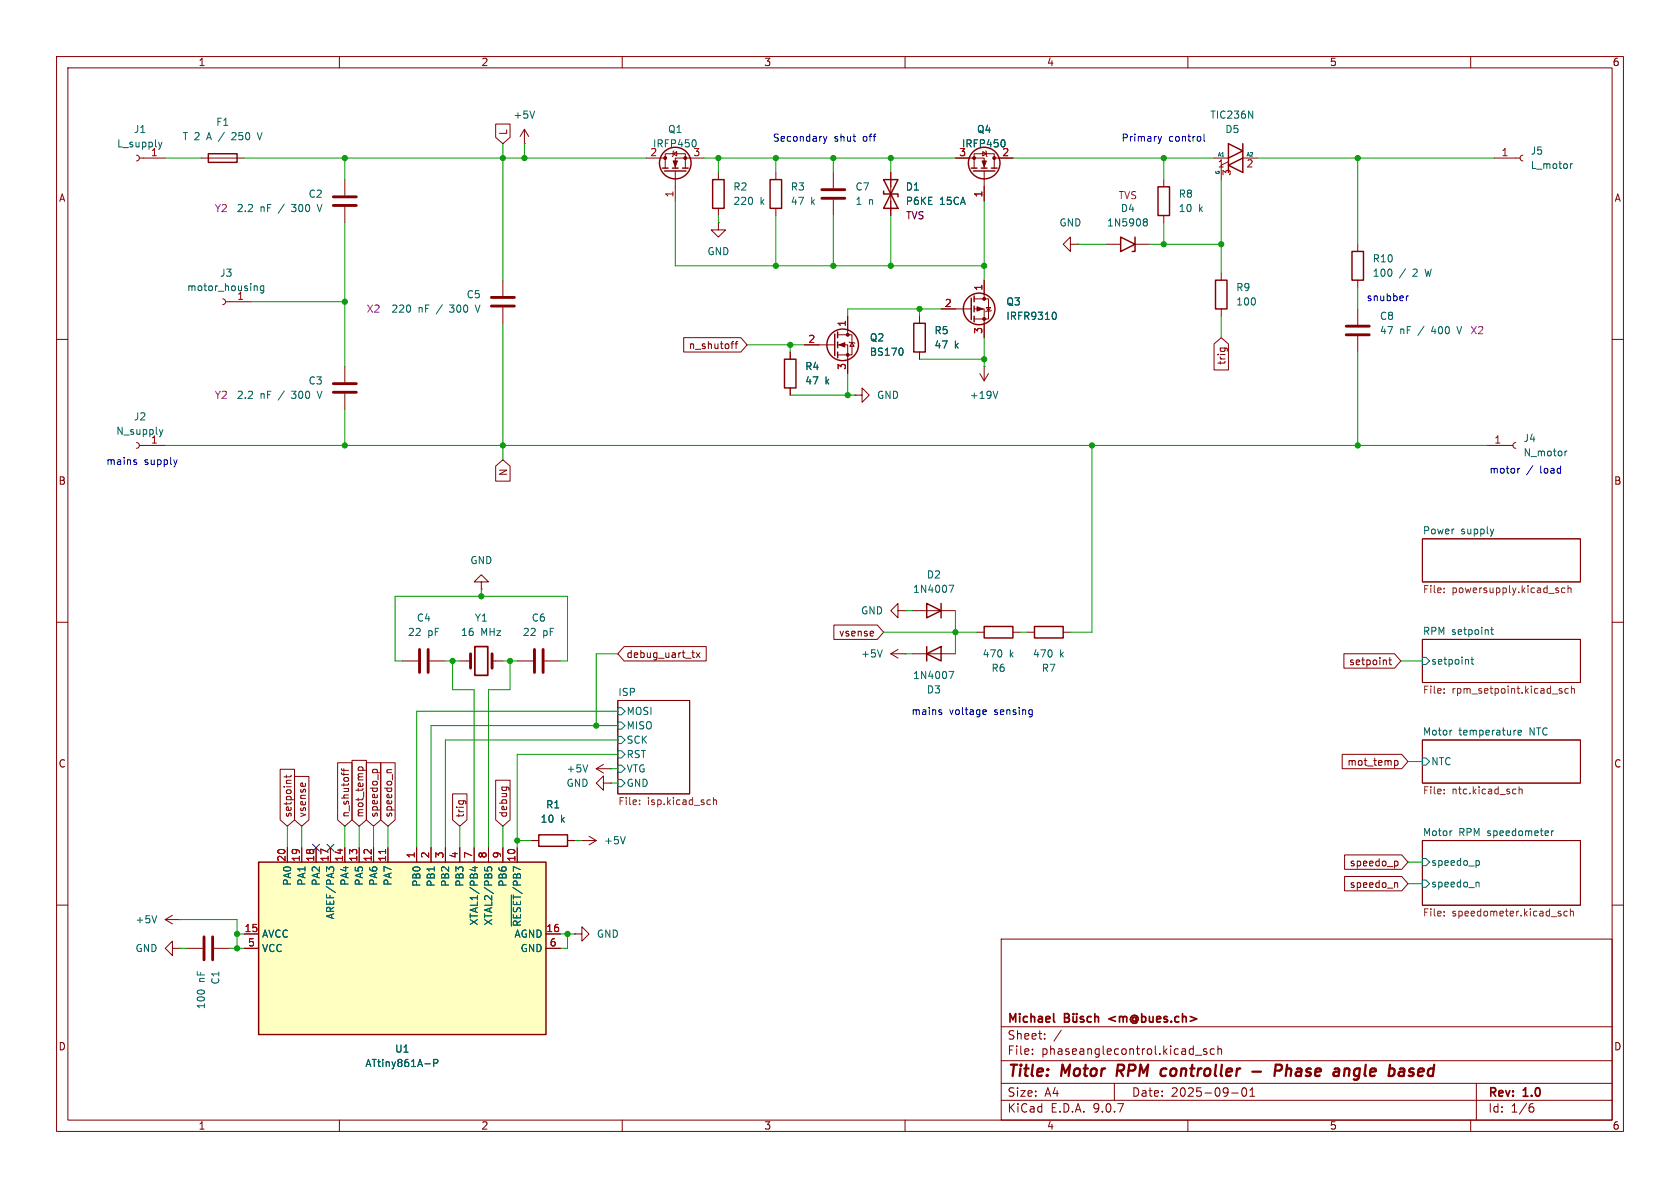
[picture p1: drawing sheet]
<svg xmlns="http://www.w3.org/2000/svg" width="297mm" height="210mm" viewBox="0 0 297 210" stroke-linecap="round" stroke-linejoin="round" font-family="sans-serif">
<g fill="none" stroke="#840000" stroke-width=".18">
<path d="M10 10h277v190h-277zM12 12h273v186h-273zM60 10v2M110 10v2M160 10v2M210 10v2M260 10v2M10 60h2M285 60h2M251.5 95.3h27.9v7.6h-27.9zM10 110h2M251.5 113h27.9v7.7h-27.9z"/>
<path d="M285 110h2M109.2 123.8h12.7v16.5h-12.7zM251.5 130.8h27.9v7.6h-27.9zM251.5 148.6h27.9v11.4h-27.9zM10 160h2M177 166h108v32h-108zM285 160h2M60 198v2M110 198v2M160 198v2M177 194.5h108M177 191.5h108"/>
<path d="M177 187.5h108M177 181.5h108M182.5 186.3v.1M182.5 185.5v.1M184.7 183.6v.1M184.7 182.8v.1M187.6 182.1l-1.3 2M197 191.5v3M210 198v2M211.3 186.5h1.2M213.3 185.5l-.3-.1-.3 .2 .1 .2 .5 .2v.3h-.6M214.7 185.5l-.5-.1-.2 .3v.4l.1 .2h.6"/>
<path d="M215.3 185.5l.2-.1 .4 .1 .1 .9M215.3 184.9v1.5M217.7 193.2h1.2M219.7 192.4l.2-.1a.81 .81 0 0 1 .6 .6 .81 .81 0 0 1-.3 .8l-.2 .1a.81 .81 0 0 1-.3-1.4zM221 193.8h.8M221 192.7l.4-.4v1.5M260 198v2M261 191.5v6.5M270.6 195.7h.4l.2 .3-.1 .5-.5 .1M271 195.1l-.4 .1"/>
</g>
<path d="M197.6 188.2l-.2 2M205.7 188.9l.5 .1M206.1 190.1l-.6 .1M221.4 189.4h1.5M225.4 189.3h.8a.55 .55 0 0 0 .4-.5 .55 .55 0 0 0-.3-.6h-.7l-.3 2M227.6 188.2l-.3 2M228 188.9l-.6 .2M237.8 189l.2-.1 .5 .1-.1 1.2M248 188.9l.3 .3-.1 1M248.3 189.4h-.2M249 190.1l.6 .1M249.8 188.9l-.5 .1-.2 .3 .3 .2h.3" fill="none" stroke="#840000" stroke-width=".4"/>
<path d="M186.3 179.2v1.3l.2 .2M188.2 179.2h.5l.2 .1 .1 .3-.3 .3a.4 .4 0 0 1 .4 .4 .4 .4 0 0 1-.3 .4h-.6zM188.2 179.9h.5M189.7 179.7l.1 .9 .3 .1 .2-.2M189.8 179.2v.1M190.3 179.2v.1M190.3 179.7v1M191.6 179.8l-.4-.1-.2 .2 .1 .2 .5 .2v.3h-.6M192.9 179.8l-.4-.1-.3 .3v.4l.1 .2h.6M193.6 179.8l.2-.1 .3 .1 .1 .9M193.6 179.2v1.5" fill="none" stroke="#840000" stroke-width=".3"/>
<g fill="none" stroke="#006464" stroke-width=".18">
<path d="M264.1 93.5l-.3 .9M251.5 116.2h.6l.6 .6-.6 .7h-.6zM260 116.6h.5M260.2 116.1v1.1l.3 .2M263.5 111.3h.5M263.7 110.9v1.1l.3 .2M109.2 127.6h.7l.6 .7-.6 .6h-.7zM109.2 130.2h.7l.6 .6-.6 .6h-.7zM109.2 132.7h.7l.6 .7-.6 .6h-.7zM109.2 135.3h.7l.6 .6-.6 .6h-.7zM109.2 125.1h.7l.6 .6-.6 .7h-.7zM109.2 137.8h.7l.6 .6-.6 .7h-.7z"/>
<path d="M251.5 134h.6l.6 .6-.6 .7h-.6zM256.6 129.1h.1M267.9 129.1h.1M268.4 129.5l.6-.1-.1-.3h-.3l-.2 .2v.6h.5M251.5 155.6h.6l.6 .6-.6 .6h-.6zM251.5 151.8h.6l.6 .6-.6 .6h-.6zM256.6 146.9h.1M261.1 152.1l.3 .1 .1 .2v.5l-.4 .1M261.1 155.9l.4 .2v.7M274.3 146.9v.8M274.7 146.9l-.4 .2"/>
</g>
<g fill="none" stroke="#725600" stroke-width=".18">
<path d="M255.3 104.7v.1M255.3 104v.1M275.4 104.4l.2 .1-.2 .3M275.4 103.9l.1 .1M276.7 104l-.4-.1-.2 .3 .1 .5h.5M277.2 104.1l.2-.2 .3 .1v.8M277.2 103.5v1.3M255.3 121.8v.1M255.3 122.4v.2M255.3 139.6v.1M267.9 139.5l.1 .1M268.6 139.1v1.2"/>
<path d="M268.6 139.6l.1-.1 .3 .1 .1 .7M275.7 122.1l.5 .2-.1 .2-.3 .1M275.7 121.8h.4M277.3 121.8l-.4-.1-.2 .3 .1 .5h.5M277.8 121.8l.2-.1 .3 .1 .1 .8M277.8 121.3v1.3M113.1 142.1v.1M113.1 141.5v.1M125.5 141.4l.1 .1M125.6 142.2h-.1M126.1 141v1.2M126.1 141.5l.2-.1 .3 .1 .1 .7"/>
<path d="M255.3 140.2v.1M268 140.3h-.1M255.3 161.1v.2M255.3 161.8v.1M275.8 161.5l.2 .2-.2 .2M275.8 161.1h.1M277.1 161.1h-.4l-.2 .2 .1 .6h.5M277.6 161.2l.2-.1h.3l.1 .8M277.6 160.7v1.2"/>
</g>
<path d="M45.7 152.4h50.8v30.5h-50.8z" fill="#ffffc2"/>
<g fill="none" stroke="#840000" stroke-width=".25">
<path d="M36.8 27.2h5.1v1.5h-5.1zM117.1 29.7h1M117.5 30.2h3.8M118.9 29.7h1M120.6 29.7h1.1M126 31.8h2v5h-2zM136.1 31.8h2.1v5h-2.1zM156.2 33.8v.5h2.5v.5M156.2 31.8h2.5l-1.2 2.5zM157.5 34.3l1.2 2.5h-2.5zM171.7 29.7h1M172.1 30.2h3.8"/>
<path d="M173.5 29.7h1M175.3 29.7h1M204.7 33h2.1v5.1h-2.1zM217.2 27.9l2.5-1.2-2.5-1.3v5.1M219.7 25.4v5.1l-2.5-1.3 2.5-1.3M147.6 59.1v3.8M148.1 58.7v1M161.5 57.2h2.1v5h-2.1zM171.7 52.7v3.8M172.2 52.3v1M172.2 54.1v1M172.2 55.9v1"/>
<path d="M198.1 41.9l2.6 1.3-2.6 1.3zM200.7 41.9v2.6h-.5M214.9 49.5h2v5.1h-2zM239 44.5h2v5h-2zM138.7 63.5h2v5.1h-2zM148.1 60.5v1M148.1 62.2v1M163.8 115.6l2.6-1.3v2.5zM163.8 106.7l2.6 1.3-2.6 1.2zM163.8 114.3v2.5M166.4 106.7v2.5M174 110.7h5.1v2.1h-5.1z"/>
<path d="M182.9 110.7h5.1v2.1h-5.1zM45.7 152.4h50.8v30.5h-50.8zM95.2 147.6h5.1v2h-5.1z"/>
<circle cx="119.4" cy="28.8" r="2.79"/>
<circle cx="174" cy="28.8" r="2.79"/>
<circle cx="173.1" cy="54.6" r="2.79"/>
<circle cx="149" cy="61" r="2.79"/>
</g>
<g fill="none" stroke="#840000" stroke-width=".18">
<path d="M24.1 27.4l.4 .2 .1 .3-.1 .4-.4 .1M24.6 27.9h4.6M35.6 27.9h7.6M61 31.8v2.7M61 36.6v2.8M87.6 21.9h2.6v2.4l-1.3 1.1-1.3-1.1zM92.7 25.4h.1M92.7 22.9l-.8 1.2M92.7 22.9l.8 1.2M92.7 22.9v2.5M114.3 27.9h3.3M117.6 29.7v-2.5h3.6v2.5"/>
<path d="M119 27.2l.6-.4v.8zM119.1 26.7l-.1 .1v.8l-.1 .1M119.4 30.2v5.4M124.5 27.9h-5.1v1.8M127 39.4v1.2h1.3l-1.3 1.3-1.3-1.3h1.3M127 39.4h.1M127 30.5v1.3M127 36.8v1.3M137.2 30.5v1.3M137.2 36.8v1.3M147.3 30.5v2.8M147.3 35.3v2.8"/>
<path d="M157.5 30.5v7.6M168.9 27.9h5.1v1.8M172.2 29.7v-2.5h3.6v2.5M173.7 26.8l.7 .4-.7 .4zM174 30.2v5.4M174.2 26.7l.2 .1v.8l.1 .1M175.8 27.9h3.3M205.7 31.8v1.2M205.7 38.1v1.3M214.6 27.9h2.6M217.2 28.6l-1.3 .6v2.6M219.7 27.9h2.5"/>
<path d="M264.2 27.9h4.5M269.2 27.4l-.3 .2-.2 .3 .2 .4 .3 .1M39.4 52.8l.3 .2 .2 .3-.2 .4-.3 .1M39.9 53.3h4.5M88.9 49.5v2.8M88.9 54.4v2.8M120.9 59.7h10.1l1.1 1.3-1.1 1.2h-10.1zM148.1 59.2h2.5v3.5h-2.5M149.9 55.9v3.3M162.6 55.9v1.3M166.4 54.6h5.3M172.2 52.8h2.6v3.6h-2.6"/>
<path d="M172.2 54.6h1.8v5.1M174 49.5v3.3M174.4 54.4h.7l-.3 .6zM175.3 54.9l-.2 .1h-.7l-.2 .1M189.2 43.2v-1.3l-1.2 1.3 1.2 1.3v-1.3h1.3M190.5 43.2h.1M195.6 43.2h2.5M200.7 43.2h2.5M215.9 48.3v1.2M215.9 54.6v1.3M240 43.2v1.3M240 49.5v1.3"/>
<path d="M240 54.6v2.8M240 59.4v2.8M24.1 78.2l.4 .2 .1 .3-.1 .4-.4 .1M24.6 78.7h4.6M61 64.8v2.8M61 69.6v2.8M129.2 60.8h.5M129.7 60.4h-.2M129.9 60.8h.5M130.4 60.4l-.3 .1v1.1M139.7 62.2v1.3M139.7 68.6v1.3"/>
<path d="M142.2 61h5.4M148.1 61h1.8v5M150.1 60.5l.1 .1h.8l.1 .1M150.6 60.6l.4 .6h-.8zM151.1 69.9h1.3v-1.3l1.3 1.3-1.3 1.2v-1.2M151.1 69.9h.1M162.6 62.2v1.3M173.2 66l.8 1.3M174 64.8h.1M174 64.8v2.5M174.8 66l-.8 1.3M214.6 60.8l1.3-1.1 1.3 1.1v4.6h-2.6z"/>
<path d="M215.7 61.5h1.1l.1 .1M215.8 61.5l-.1 .1M216.5 61.5l.1 .1M262.9 78.7h4.6M268 78.2l-.4 .2-.1 .3 .1 .4 .4 .1M87.6 82.4l1.3-1.1 1.3 1.1v2.7h-2.6zM71.1 116.8h2.8M75.9 116.8h2.8M81.3 116.8h1.9M85.1 102.9h1.3l-1.3-1.3-1.3 1.3h1.3v1.2M85.1 104.1h.1M87 116.8h1.9"/>
<path d="M91.4 116.8h2.8M96.3 116.8h2.8M110.3 114.3h14.5v2.5h-14.5l-1.1-1.2zM122.3 115.4h.5M122.5 116.2h.3M123.1 115.4l.7 .8M123.8 115.4l-.7 .8M147.4 110.5h7.7l1.1 1.3-1.1 1.2h-7.7zM154.4 111.6v.3l-.6 .1M157.5 115.6h2.5M157.5 115.6l1.2 .7M158.7 108v-1.3l-1.2 1.3 1.2 1.2v-1.2h1.3"/>
<path d="M158.7 114.8l-1.2 .8M160 108h.1M160 115.6h.1M161.3 115.6h7.6M161.3 108h7.6M172.7 111.8h1.3M179.1 111.8h1.2M181.6 111.8h1.3M188 111.8h1.2M237.6 115.6h8.9l1.1 1.2-1.1 1.3h-8.9zM245.5 116.7h.5M245.7 116.2v1.1l.3 .2"/>
<path d="M49.5 136h2.6v8.9l-1.3 1.2-1.3-1.2zM50.6 137v.5M51.5 137l-.2 .3h-1.1M52.1 137.3h2.5v7.6l-1.3 1.2-1.2-1.2zM53.2 138.5l.3-.1 .1 .6M59.7 134.8h2.5v10.1l-1.2 1.2-1.3-1.2zM60.4 136.6v.2M60.4 135.9l.1 .3h1.1M60.8 135.9v.5M60.8 136.6v.5M62.2 134.4h2.6v10.5l-1.3 1.2-1.3-1.2zM63.3 136.2h1.3"/>
<path d="M63.4 136.2l-.1-.4 .3-.2 .5 .1v.5M64.8 134.8h2.5v10.1l-1.3 1.2-1.2-1.2zM65.9 136.5v-.4l.2-.1 .5 .1 .1 .4M67.3 134.8h2.6v10.1l-1.3 1.2-1.3-1.2zM69.3 136.1h-.7l-.2 .3M87.6 137.9h2.6v7l-1.3 1.2-1.3-1.2zM88.7 139.1l1.2 .1M88.8 139.1l-.1 .2M89.5 139.1l.1 .2M105.4 135.9l1.3 .8M105.4 135.9h2.5M106.7 138.4v-1.2l-1.3 1.2 1.3 1.3v-1.3h1.2"/>
<path d="M106.7 135.1l-1.3 .8M107.9 138.4h.1M107.9 135.9h.1M237.3 133.3h10.5l1.1 1.3-1.1 1.3h-10.5zM246.5 134.4v1.3M246.5 134.5l.4-.1 .2 .3-.1 .5h-.5M50.8 149.9v2.5M53.3 149.9v2.5M55.9 149.9v2.5M58.4 149.9v2.5M61 149.9v2.5M63.5 149.9v2.5"/>
<path d="M66 149.9v2.5M68.6 149.9v2.5M73.7 149.9v2.5M76.2 149.9v2.5M78.7 149.9v2.5M80 140.3h2.6v4.6l-1.3 1.2-1.3-1.2zM81.1 141.6h1l.2 .1M81.2 141.6l-.1 .1M81.3 149.9v2.5M81.9 141.6l.1 .1M83.8 149.9v2.5M86.4 149.9v2.5"/>
<path d="M88.9 149.9v2.5M91.4 149.9v2.5M94 148.6h1.2M100.3 148.6h1.3M102.9 148.6h.1M102.9 148.6h2.5M104.1 147.8l1.3 .8M105.4 148.6l-1.3 .8M237.7 154.9h10.1l1.1 1.3-1.1 1.3h-10.1zM237.7 151.1h10.1l1.1 1.3-1.1 1.3h-10.1zM246.7 152.2l.3 .1 .1 .2v.4l-.4 .2M246.7 156l.4 .2v.7"/>
<path d="M29.2 162.6l1.3 .7M29.2 162.6h2.5M30.5 167.6v-1.2l-1.3 1.2 1.3 1.3v-1.3h1.2M30.5 161.8l-1.3 .8M31.7 162.6h.1M31.7 167.6h.1M33 167.6h2.8M37.8 167.6h2.8M43.2 167.6h2.5M43.2 165.1h2.5M96.5 167.6h2.6M96.5 165.1h2.6"/>
<path d="M101.6 165.1h1.3v-1.3l1.2 1.3-1.2 1.3v-1.3M101.6 165.1h.1"/>
</g>
<g fill="none" stroke="#006464" stroke-width=".18">
<path d="M94.5 19.6l-.4 1.3M220.7 19.6l.8 1.3v-1.3M28 25.1l.3 .9M28.3 26l-.1 .3M28.6 25.1l-.3 .9M45.5 23.4l.4 1.3M56.1 36.1l.4 1.3M122.8 24.7l.1 .1 .2 .4-.2 .7M177.4 24.7l.2 .1 .1 .4-.1 .7M202.2 39.2h.2M202.2 38.7h.4l.2 .1v.2l-.2 .2M202.4 39.2h.2"/>
<path d="M202.4 39.2l-.2 .1M202.6 39.2l.2 .3v.3l-.2 .1h-.4M277.6 28.9v.9M278 28.9l-.4 .3M45.1 50.5l.4 .2v.7M46.6 50.6l-.3-.1-.3 .3 .1 .5h.5M46.6 50.5v1.1l-.2 .2-.3-.1M84 53.9l.4 1.3M186.3 55.2a.68 .68 0 0 1 .5 .6 .68 .68 0 0 1-.5 .7M257.6 57.7l.4 1.3M28.2 75.9l.3 .9M28.5 76.8l-.1 .3"/>
<path d="M28.8 75.9l-.3 .9M56.1 69.2l.4 1.2M159.5 61.7l.1 .3-.1 .7M176.4 69.2l-.4 1.2M276.7 79.7v.9M277 79.7l-.3 .3M156 114.9l-.4 1.2M167.8 118.7h.8l-.5 1.3M167.8 103.4h.8l-.5 1.3M103.9 135.2l-.4 1.3M59 153.9v-.4l-.2-.2h-.5l-.1 .4-.5-.4v.7M83.6 153.4h.8"/>
<path d="M84 153.2v.8l-.9-.3M85.7 153.3v.6M86.2 153.9v-.4l.2-.2 .5 .1v.5M90.4 158.2v5.5M110.5 147.9l-.4 1.3M27.7 161.9l-.4 1.2M75.1 188.1h1M76.7 187.9h.6l.1-.2-.1-.3-.6-.1v1.2"/>
</g>
<path d="M68.2 150.2v.7" fill="none" stroke="#a90000" stroke-width=".18"/>
<g fill="none" stroke="#840000" stroke-width=".51">
<path d="M58.9 36.3h4.1M58.9 34.8h4.1M145.3 33.5h4.1M145.3 35.1h4.1M86.9 54.1h4M86.9 52.6h4M238 57.7h4.1M238 59.2h4.1M58.9 69.3h4.1M58.9 67.8h4.1M74.2 114.8v4.1M75.7 114.8v4.1"/>
<path d="M83.2 115.6v2.5M87 115.6v2.5M94.5 114.8v4.1M96 114.8v4.1M36.1 165.6v4.1M37.6 165.6v4.1"/>
</g>
<g fill="#840000" stroke="#840000" stroke-width=".18">
<path d="M172.7 54.2l1 .4-1 .4z"/>
<path d="M148.3 61l1.1-.4v.7z"/>
<path d="M119 28.4h.8l-.4 1.1z"/>
<path d="M173.6 28.4h.8l-.4 1.1z"/>
<circle cx="174" cy="52.8" r=".25"/>
<circle cx="174" cy="56.4" r=".25"/>
<circle cx="149.9" cy="59.2" r=".25"/>
<circle cx="149.9" cy="62.7" r=".25"/>
<circle cx="117.6" cy="27.9" r=".25"/>
<circle cx="121.2" cy="27.9" r=".25"/>
<circle cx="175.8" cy="27.9" r=".25"/>
<circle cx="172.2" cy="27.9" r=".25"/>
</g>
<path d="M83.9 114.3h2.3v5.1h-2.3z" fill="none" stroke="#840000" stroke-width=".3"/>
<g fill="none" stroke="#009600" stroke-width=".18">
<path d="M29.2 27.9h6.4M43.2 27.9h71.1M61 27.9v3.9M61 39.4v25.4M88.9 25.4v24.1M92.7 25.4v2.5M119.4 35.6v11.4h54.6M124.5 27.9h44.4M127 27.9v2.6M127 38.1v1.3M137.2 27.9v2.6M137.2 38.1v8.9"/>
<path d="M147.3 27.9v2.6M147.3 38.1v8.9M157.5 27.9v2.6M157.5 38.1v8.9M174 35.6v13.9M179.1 27.9h35.5M205.7 27.9v3.9M205.7 39.4v3.8M215.9 31.8v16.5M222.2 27.9h42M240 27.9v15.3M44.4 53.3h16.6"/>
<path d="M88.9 57.2v24.1M162.6 54.6v1.3M166.4 54.6h-16.5v1.3M174 59.7v5.1M190.5 43.2h5.1M203.2 43.2h12.7M215.9 55.9v3.8M240 50.8v3.8M29.2 78.7h233.7M61 72.4v6.3M132.1 61h10.1M139.7 69.9h11.4"/>
<path d="M139.7 61v1.2M149.9 66v3.9M162.6 63.5h11.4M193 78.7v33.1h-3.8M240 62.2v16.5M71.1 116.8h-1.3v-11.4h30.5v11.4h-1.2M78.7 116.8h2.6M80 116.8v5.1h3.8v28M85.1 104.1v1.3M88.9 116.8h2.5M90.2 116.8v5.1h-3.8v28M109.2 115.6h-3.8v12.7"/>
<path d="M156.2 111.8h16.5M160 115.6h1.3M160 108h1.3M168.9 108v7.6M180.3 111.8h1.3M247.6 116.8h3.9M107.9 135.9h1.3M107.9 138.4h1.3M109.2 128.3h-33v21.6M109.2 133.4h-17.8v16.5M109.2 125.7h-35.5v24.2M109.2 130.8h-30.5v19.1"/>
<path d="M248.9 134.6h2.6M50.8 146.1v3.8M53.3 146.1v3.8M61 146.1v3.8M63.5 146.1v3.8M66 146.1v3.8M68.6 146.1v3.8M81.3 146.1v3.8M88.9 146.1v3.8M91.4 148.6h2.6M101.6 148.6h1.3M248.9 156.2h2.6"/>
<path d="M248.9 152.4h2.6M31.7 167.6h1.3M31.7 162.6h10.2v5M40.6 167.6h2.6M41.9 165.1h1.3M99.1 165.1h2.5M100.3 165.1v2.5h-1.2"/>
</g>
<path d="M55.3 149.3l1.2 1.2M56.5 149.3l-1.2 1.2M57.8 149.3l1.2 1.2M59 149.3l-1.2 1.2" fill="none" stroke="#000084" stroke-width=".18"/>
<g fill="none" stroke="#0000c2" stroke-width=".18">
<path d="M145.6 24.1l.3 .9M145.9 25l-.3 .4M146.2 24.1l-.3 .9M204.7 24.1l.3 .9M205 25l-.3 .4M205.3 24.1l-.3 .9M212.8 23.7v1.1l.2 .2M248.6 52.3v.9M249 52.3l-.4 .3M23.8 81.7l.3 .1 .1 .1-.2 .2h-.2M23.8 81.3h.3M31.3 81.3l-.3 .8"/>
<path d="M268.7 82.8l-.4 .2M166.2 125.9l.3 .1v.1l-.2 .2h-.2M166.2 125.5h.3M174 125.5h.3l.1 .3-.6 .1M174.3 126.3h-.3"/>
</g>
<g fill="#009600" stroke="#009600" stroke-width=".18">
<circle cx="205.7" cy="43.2" r=".46"/>
<circle cx="205.7" cy="27.9" r=".46"/>
<circle cx="193" cy="78.7" r=".46"/>
<circle cx="174" cy="63.5" r=".46"/>
<circle cx="168.9" cy="111.8" r=".46"/>
<circle cx="215.9" cy="43.2" r=".46"/>
<circle cx="80" cy="116.8" r=".46"/>
<circle cx="90.2" cy="116.8" r=".46"/>
<circle cx="85.1" cy="105.4" r=".46"/>
<circle cx="147.3" cy="47" r=".46"/>
<circle cx="157.5" cy="47" r=".46"/>
<circle cx="139.7" cy="61" r=".46"/>
<circle cx="157.5" cy="27.9" r=".46"/>
<circle cx="147.3" cy="27.9" r=".46"/>
<circle cx="174" cy="47" r=".46"/>
<circle cx="149.9" cy="69.9" r=".46"/>
<circle cx="162.6" cy="54.6" r=".46"/>
<circle cx="41.9" cy="165.1" r=".46"/>
<circle cx="41.9" cy="167.6" r=".46"/>
<circle cx="100.3" cy="165.1" r=".46"/>
<circle cx="105.4" cy="128.3" r=".46"/>
<circle cx="91.4" cy="148.6" r=".46"/>
<circle cx="240" cy="27.9" r=".46"/>
<circle cx="240" cy="78.7" r=".46"/>
<circle cx="137.2" cy="47" r=".46"/>
<circle cx="127" cy="27.9" r=".46"/>
<circle cx="137.2" cy="27.9" r=".46"/>
<circle cx="61" cy="27.9" r=".46"/>
<circle cx="88.9" cy="27.9" r=".46"/>
<circle cx="92.7" cy="27.9" r=".46"/>
<circle cx="61" cy="53.3" r=".46"/>
<circle cx="88.9" cy="78.7" r=".46"/>
<circle cx="61" cy="78.7" r=".46"/>
</g>
<g font-size="2.8" fill="#840000">
<text x="178" y="190.9">Title:</text>
<text x="187.7" y="190.9">Motor</text>
<text x="198.3" y="190.9">RPM</text>
<text x="206.9" y="190.9">controller</text>
<text x="228.6" y="190.9">Phase</text>
<text x="239.8" y="190.9">angle</text>
<text x="250.4" y="190.9">based</text>
</g>
<g font-size="2.1" fill="#840000">
<text x="178" y="184">Sheet:</text>
<text x="178" y="181.2">Michael</text>
<text x="196.7" y="181.2">&lt;m@bues.ch&gt;</text>
<text x="178" y="186.7">File:</text>
<text x="184.1" y="186.7">phaseanglecontrol.kicad_sch</text>
<text x="178" y="196.9">KiCad</text>
<text x="178" y="194.1">Size:</text>
<text x="184.7" y="194.1">A4</text>
<text x="185.7" y="196.9">E.D.A.</text>
<text x="193.3" y="196.9">9.0.7</text>
<text x="200" y="194.1">Date:</text>
<text x="207" y="194.1">2025-09-01</text>
<text x="263" y="194.3">Rev:</text>
<text x="263" y="196.9">Id:</text>
<text x="267.1" y="196.9">1/6</text>
<text x="269.4" y="194.3">1.0</text>
</g>
<g font-size="1.8" fill="#840000">
<text x="35" y="11.9">1</text>
<text x="85" y="11.9">2</text>
<text x="135" y="11.9">3</text>
<text x="185" y="11.9">4</text>
<text x="235" y="11.9">5</text>
<text x="285" y="11.9">6</text>
<text x="89.9" y="24" transform="rotate(-90 89.9 24)">L</text>
<text x="10.3" y="35.9">A</text>
<text x="285.3" y="35.9">A</text>
<text x="121.7" y="61.9">n_shutoff</text>
<text x="216.9" y="64.6" transform="rotate(-90 216.9 64.6)">trig</text>
<text x="10.3" y="85.9">B</text>
<text x="89.9" y="84.2" transform="rotate(-90 89.9 84.2)">N</text>
<text x="285.3" y="85.9">B</text>
<text x="148.2" y="112.7">vsense</text>
<text x="110.6" y="116.5">debug_uart_tx</text>
<text x="238.4" y="117.8">setpoint</text>
<text x="10.3" y="135.9">C</text>
<text x="238.1" y="135.6">mot_temp</text>
<text x="285.3" y="135.9">C</text>
<text x="51.8" y="144.6" transform="rotate(-90 51.8 144.6)">setpoint</text>
<text x="54.3" y="144.6" transform="rotate(-90 54.3 144.6)">vsense</text>
<text x="61.9" y="144.6" transform="rotate(-90 61.9 144.6)">n_shutoff</text>
<text x="64.5" y="144.6" transform="rotate(-90 64.5 144.6)">mot_temp</text>
<text x="67" y="144.6" transform="rotate(-90 67 144.6)">speedo_p</text>
<text x="69.5" y="144.6" transform="rotate(-90 69.5 144.6)">speedo_n</text>
<text x="82.2" y="144.6" transform="rotate(-90 82.2 144.6)">trig</text>
<text x="89.9" y="144.6" transform="rotate(-90 89.9 144.6)">debug</text>
<text x="238.5" y="153.4">speedo_p</text>
<text x="238.5" y="157.2">speedo_n</text>
<text x="10.3" y="185.9">D</text>
<text x="285.3" y="185.9">D</text>
<text x="35" y="199.9">1</text>
<text x="85" y="199.9">2</text>
<text x="135" y="199.9">3</text>
<text x="185" y="199.9">4</text>
<text x="235" y="199.9">5</text>
<text x="285" y="199.9">6</text>
</g>
<g font-size="1.8" fill="#006464">
<text x="23.6" y="23.7">J1</text>
<text x="38.1" y="22.5">F1</text>
<text x="90.7" y="21.2">+5V</text>
<text x="118" y="23.7">Q1</text>
<text x="172.6" y="23.7">Q4</text>
<text x="213.9" y="21.2">TIC236N</text>
<text x="216.5" y="23.7">D5</text>
<text x="20.6" y="26.3">L_supply</text>
<text x="26.6" y="27.7">1</text>
<text x="32.2" y="25">T 2</text>
<text x="36.7" y="25">A /</text>
<text x="41.5" y="25">250</text>
<text x="46.3" y="25">V</text>
<text x="115.3" y="26.3">IRFP450</text>
<text x="122.5" y="27.7">3</text>
<text x="170" y="26.3">IRFP450</text>
<text x="270.5" y="27.5">J5</text>
<text x="54.5" y="35.2">C2</text>
<text x="129.5" y="33.9">R2</text>
<text x="139.7" y="33.9">R3</text>
<text x="151.1" y="33.9">C7</text>
<text x="160" y="33.9">D1</text>
<text x="208.3" y="35.2">R8</text>
<text x="270.5" y="30.1">L_motor</text>
<text x="41.8" y="37.7">2.2</text>
<text x="46" y="37.7">nF</text>
<text x="49.4" y="37.7">/</text>
<text x="51.9" y="37.7">300</text>
<text x="56.7" y="37.7">V</text>
<text x="129.5" y="36.4">220</text>
<text x="134.3" y="36.4">k</text>
<text x="139.7" y="36.4">47</text>
<text x="143.3" y="36.4">k</text>
<text x="151.1" y="36.4">1</text>
<text x="153.5" y="36.4">n</text>
<text x="160" y="36.4">P6KE</text>
<text x="166.1" y="36.4">15CA</text>
<text x="187.2" y="40.2">GND</text>
<text x="195.6" y="40.2">1N5908</text>
<text x="198" y="37.7">D4</text>
<text x="208.3" y="37.7">10</text>
<text x="211.9" y="37.7">k</text>
<text x="125" y="45.3">GND</text>
<text x="242.6" y="46.6">R10</text>
<text x="33" y="51.7">motor_housing</text>
<text x="38.8" y="49.1">J3</text>
<text x="41.8" y="53.1">1</text>
<text x="82.4" y="52.9">C5</text>
<text x="218.4" y="51.7">R9</text>
<text x="242.6" y="49.1">100</text>
<text x="247.4" y="49.1">/</text>
<text x="249.9" y="49.1">2</text>
<text x="252.3" y="49.1">W</text>
<text x="69.1" y="55.5">220</text>
<text x="73.9" y="55.5">nF</text>
<text x="77.3" y="55.5">/</text>
<text x="79.8" y="55.5">300</text>
<text x="84.6" y="55.5">V</text>
<text x="165.1" y="59.3">R5</text>
<text x="177.8" y="54.2">Q3</text>
<text x="177.8" y="56.7">IRFR9310</text>
<text x="218.4" y="54.2">100</text>
<text x="243.8" y="56.7">C8</text>
<text x="243.8" y="59.3">47</text>
<text x="247.4" y="59.3">nF</text>
<text x="250.8" y="59.3">/</text>
<text x="253.3" y="59.3">400</text>
<text x="142.2" y="65.6">R4</text>
<text x="153.7" y="60.6">Q2</text>
<text x="153.7" y="63.1">BS170</text>
<text x="165.1" y="61.8">47</text>
<text x="168.7" y="61.8">k</text>
<text x="41.8" y="70.7">2.2</text>
<text x="46" y="70.7">nF</text>
<text x="49.4" y="70.7">/</text>
<text x="51.9" y="70.7">300</text>
<text x="54.5" y="68.2">C3</text>
<text x="56.7" y="70.7">V</text>
<text x="142.2" y="68.2">47</text>
<text x="145.8" y="68.2">k</text>
<text x="154.9" y="70.7">GND</text>
<text x="171.3" y="70.7">+19V</text>
<text x="20.5" y="77.1">N_supply</text>
<text x="23.6" y="74.5">J2</text>
<text x="26.6" y="78.5">1</text>
<text x="269.2" y="78.3">J4</text>
<text x="269.2" y="80.9">N_motor</text>
<text x="251.5" y="94.5">Power</text>
<text x="258.3" y="94.5">supply</text>
<text x="83.1" y="99.9">GND</text>
<text x="161.3" y="105">1N4007</text>
<text x="163.8" y="102.5">D2</text>
<text x="72" y="112.6">22</text>
<text x="73.6" y="110.1">C4</text>
<text x="75.6" y="112.6">pF</text>
<text x="81.4" y="112.6">16</text>
<text x="83.8" y="110.1">Y1</text>
<text x="85" y="112.6">MHz</text>
<text x="92.3" y="112.6">22</text>
<text x="93.9" y="110.1">C6</text>
<text x="95.9" y="112.6">pF</text>
<text x="152.1" y="108.8">GND</text>
<text x="251.5" y="112.3">RPM setpoint</text>
<text x="152.1" y="116.4">+5V</text>
<text x="173.6" y="116.4">470</text>
<text x="175.2" y="119">R6</text>
<text x="178.4" y="116.4">k</text>
<text x="182.5" y="116.4">470</text>
<text x="184.1" y="119">R7</text>
<text x="187.3" y="116.4">k</text>
<text x="252.9" y="117.7">setpoint</text>
<text x="109.2" y="123.1">ISP</text>
<text x="161.3" y="120.2">1N4007</text>
<text x="163.8" y="122.8">D3</text>
<text x="110.7" y="129.1">MISO</text>
<text x="110.7" y="131.7">SCK</text>
<text x="110.7" y="126.6">MOSI</text>
<text x="251.5" y="130.1">Motor</text>
<text x="257.9" y="130.1">temperature</text>
<text x="270.5" y="130.1">NTC</text>
<text x="100.1" y="136.8">+5V</text>
<text x="110.7" y="134.2">RST</text>
<text x="110.7" y="136.8">VTG</text>
<text x="252.9" y="135.5">NTC</text>
<text x="96.4" y="143.1">R1</text>
<text x="100.1" y="139.3">GND</text>
<text x="110.7" y="139.3">GND</text>
<text x="95.5" y="145.6">10</text>
<text x="99.1" y="145.6">k</text>
<text x="106.7" y="149.5">+5V</text>
<text x="251.5" y="147.9">Motor</text>
<text x="257.9" y="147.9">RPM speedometer</text>
<text x="252.9" y="153.3">speedo_p</text>
<text x="51.7" y="156.7" transform="rotate(-90 51.7 156.7)">PA0</text>
<text x="54.2" y="156.7" transform="rotate(-90 54.2 156.7)">PA1</text>
<text x="56.7" y="156.7" transform="rotate(-90 56.7 156.7)">PA2</text>
<text x="61.8" y="156.7" transform="rotate(-90 61.8 156.7)">PA4</text>
<text x="64.4" y="156.7" transform="rotate(-90 64.4 156.7)">PA5</text>
<text x="66.9" y="156.7" transform="rotate(-90 66.9 156.7)">PA6</text>
<text x="69.4" y="156.7" transform="rotate(-90 69.4 156.7)">PA7</text>
<text x="74.5" y="156.9" transform="rotate(-90 74.5 156.9)">PB0</text>
<text x="77.1" y="156.9" transform="rotate(-90 77.1 156.9)">PB1</text>
<text x="79.6" y="156.9" transform="rotate(-90 79.6 156.9)">PB2</text>
<text x="82.1" y="156.9" transform="rotate(-90 82.1 156.9)">PB3</text>
<text x="89.8" y="156.9" transform="rotate(-90 89.8 156.9)">PB6</text>
<text x="252.9" y="157.1">speedo_n</text>
<text x="23.9" y="163.4">+5V</text>
<text x="46.2" y="166">AVCC</text>
<text x="59.3" y="162.6" transform="rotate(-90 59.3 162.6)">AREF/PA3</text>
<text x="84.7" y="163.7" transform="rotate(-90 84.7 163.7)">XTAL1/PB4</text>
<text x="87.2" y="163.7" transform="rotate(-90 87.2 163.7)">XTAL2/PB5</text>
<text x="90.8" y="166">AGND</text>
<text x="92.3" y="163.9" transform="rotate(-90 92.3 163.9)">~{RESET}/PB7</text>
<text x="105.4" y="166">GND</text>
<text x="23.9" y="168.5">GND</text>
<text x="36.4" y="173.7" transform="rotate(-90 36.4 173.7)">nF</text>
<text x="46.2" y="168.5">VCC</text>
<text x="91.9" y="168.5">GND</text>
<text x="36.4" y="178.5" transform="rotate(-90 36.4 178.5)">100</text>
<text x="39" y="174.1" transform="rotate(-90 39 174.1)">C1</text>
<text x="64.5" y="188.8">ATtiny861A-P</text>
<text x="69.7" y="186.3">U1</text>
</g>
<g font-size="1.8" fill="#a90000">
<text x="114.9" y="27.7">2</text>
<text x="169.5" y="27.7">3</text>
<text x="177.1" y="27.7">2</text>
<text x="215.2" y="29.9">1</text>
<text x="220.3" y="29.9">2</text>
<text x="265.4" y="27.7">1</text>
<text x="119.1" y="35" transform="rotate(-90 119.1 35)">1</text>
<text x="173.7" y="35" transform="rotate(-90 173.7 35)">1</text>
<text x="217.9" y="31.2" transform="rotate(-90 217.9 31.2)">3</text>
<text x="173.7" y="51.5" transform="rotate(-90 173.7 51.5)">1</text>
<text x="149.6" y="57.9" transform="rotate(-90 149.6 57.9)">1</text>
<text x="166.9" y="54.4">2</text>
<text x="173.7" y="59.1" transform="rotate(-90 173.7 59.1)">3</text>
<text x="142.8" y="60.7">2</text>
<text x="149.6" y="65.5" transform="rotate(-90 149.6 65.5)">3</text>
<text x="264.1" y="78.5">1</text>
<text x="50.5" y="152.4" transform="rotate(-90 50.5 152.4)">20</text>
<text x="53.1" y="152.4" transform="rotate(-90 53.1 152.4)">19</text>
<text x="55.6" y="152.4" transform="rotate(-90 55.6 152.4)">18</text>
<text x="58.2" y="152.4" transform="rotate(-90 58.2 152.4)">17</text>
<text x="60.7" y="152.4" transform="rotate(-90 60.7 152.4)">14</text>
<text x="63.2" y="152.4" transform="rotate(-90 63.2 152.4)">13</text>
<text x="65.8" y="152.4" transform="rotate(-90 65.8 152.4)">12</text>
<text x="68.3" y="152.4" transform="rotate(-90 68.3 152.4)">11</text>
<text x="73.4" y="151.8" transform="rotate(-90 73.4 151.8)">1</text>
<text x="75.9" y="151.8" transform="rotate(-90 75.9 151.8)">2</text>
<text x="78.5" y="151.8" transform="rotate(-90 78.5 151.8)">3</text>
<text x="81" y="151.8" transform="rotate(-90 81 151.8)">4</text>
<text x="83.6" y="151.8" transform="rotate(-90 83.6 151.8)">7</text>
<text x="86.1" y="151.8" transform="rotate(-90 86.1 151.8)">8</text>
<text x="88.6" y="151.8" transform="rotate(-90 88.6 151.8)">9</text>
<text x="91.2" y="152.4" transform="rotate(-90 91.2 152.4)">10</text>
<text x="43.1" y="164.8">15</text>
<text x="43.7" y="167.4">5</text>
<text x="96.5" y="164.8">16</text>
<text x="97.1" y="167.4">6</text>
</g>
<g font-size="1.8" fill="#0000c2">
<text x="136.5" y="25.3">Secondary</text>
<text x="147.4" y="25.3">shut</text>
<text x="152.7" y="25.3">off</text>
<text x="198.2" y="25.3">Primary</text>
<text x="206.6" y="25.3">control</text>
<text x="241.5" y="53.4">snubber</text>
<text x="18.7" y="82.4">mains</text>
<text x="25.5" y="82.4">supply</text>
<text x="263.2" y="83.9">motor</text>
<text x="269.9" y="83.9">/</text>
<text x="272.4" y="83.9">load</text>
<text x="161" y="126.6">mains</text>
<text x="167.8" y="126.6">voltage</text>
<text x="175.9" y="126.6">sensing</text>
</g>
<g font-size="1.8" fill="#840084">
<text x="197.7" y="35.4">TVS</text>
<text x="37.9" y="37.7">Y2</text>
<text x="160.1" y="39">TVS</text>
<text x="64.7" y="55.5">X2</text>
<text x="258.1" y="59.3">V X2</text>
<text x="37.9" y="70.7">Y2</text>
</g>
<g font-size="1.8" fill="#725600">
<text x="251.5" y="105.2">File:</text>
<text x="256.7" y="105.2">powersupply.kicad_sch</text>
<text x="251.5" y="123">File:</text>
<text x="256.7" y="123">rpm_setpoint.kicad_sch</text>
<text x="109.2" y="142.6">File:</text>
<text x="114.4" y="142.6">isp.kicad_sch</text>
<text x="251.5" y="140.7">File:</text>
<text x="256.7" y="140.7">ntc.kicad_sch</text>
<text x="251.5" y="162.3">File:</text>
<text x="256.7" y="162.3">speedometer.kicad_sch</text>
</g>
<g font-size=".9" fill="#006464">
<text x="215.2" y="27.7">A1</text>
<text x="220.2" y="27.7">A2</text>
<text x="215.6" y="31" transform="rotate(-90 215.6 31)">G</text>
</g>
</svg>
